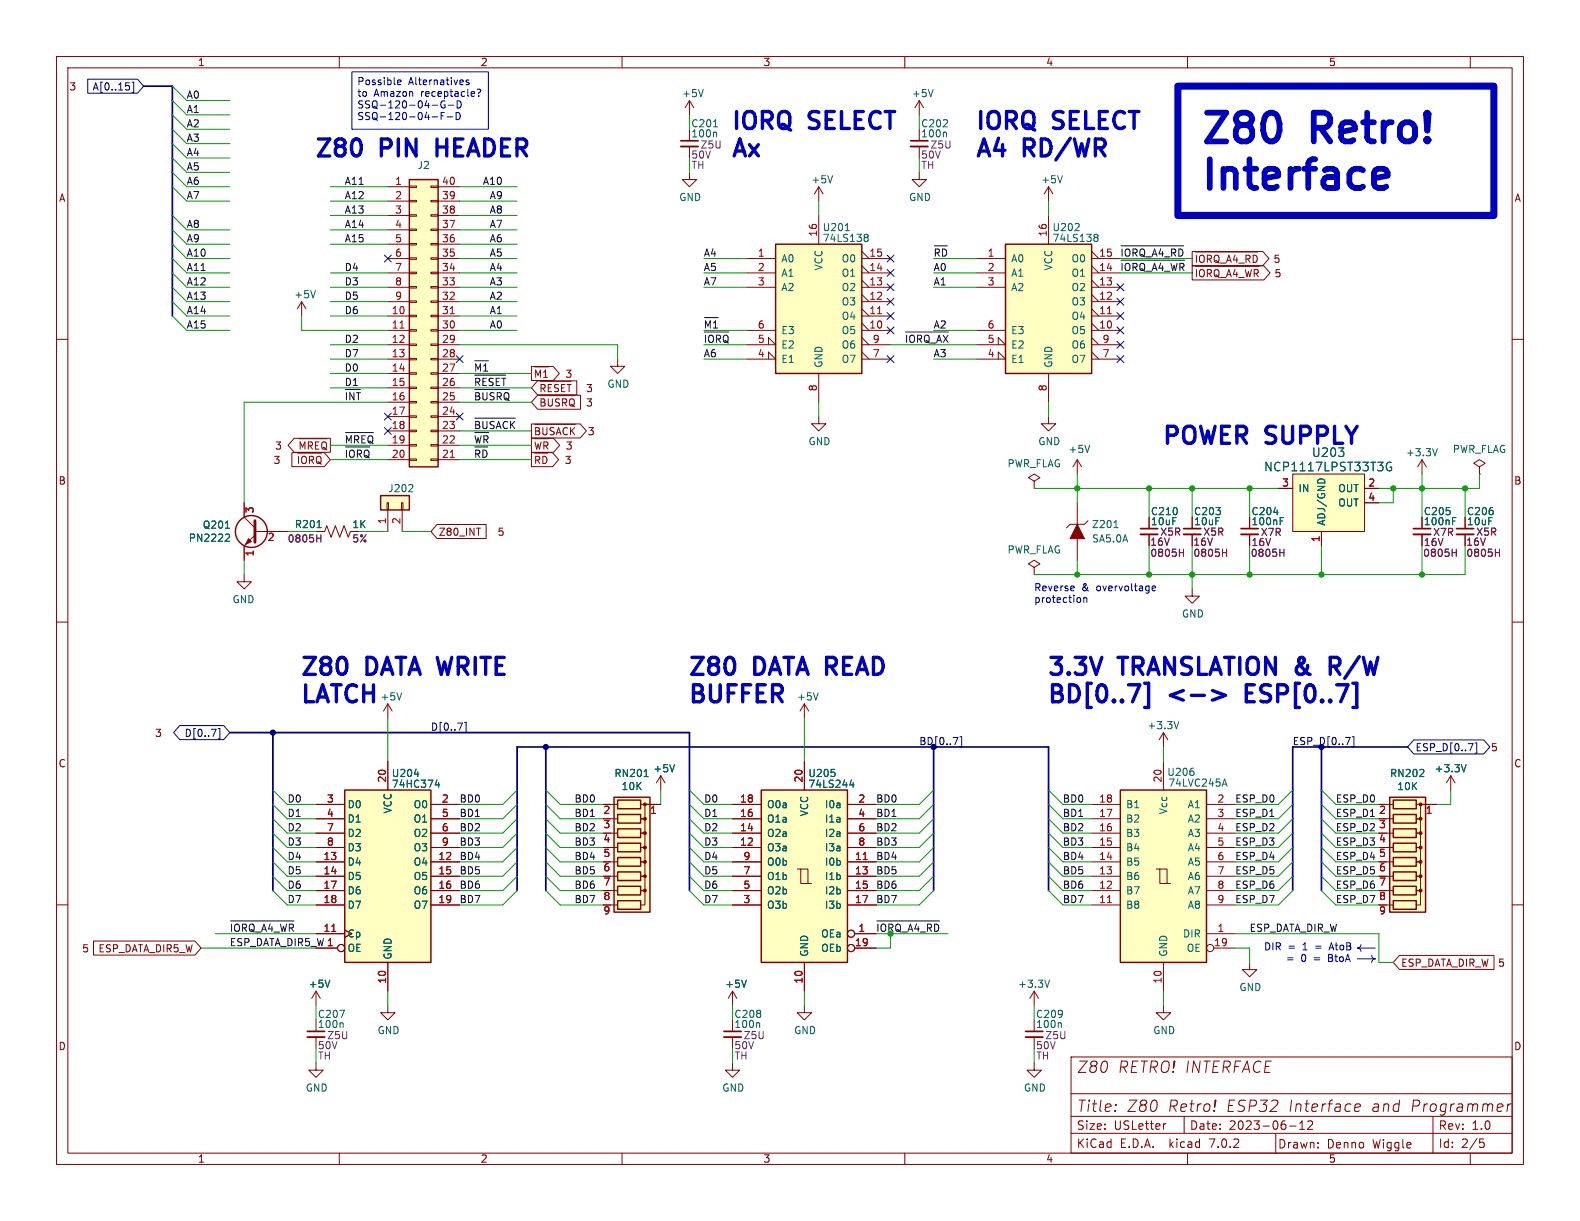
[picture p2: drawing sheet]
<svg xmlns="http://www.w3.org/2000/svg" width="279mm" height="216mm" viewBox="0 0 279 216" stroke-linecap="round" stroke-linejoin="round" font-family="sans-serif">
<g fill="none" stroke="#840000" stroke-width=".18">
<path d="M10 10h259.4v195.9h-259.4zM12 12h255.4v191.9h-255.4zM60 10v2M110 10v2M121.9 17.8l-.7 1.3M121.9 17.8v2.5M121.9 17.8l.8 1.3M160 10v2M162.6 17.8l-.8 1.3M162.6 17.8v2.5M162.6 17.8l.7 1.3M210 10v2"/>
<path d="M260 10v2M68.6 33h3.8M68.6 35.6h3.8M68.6 38.1h3.8M72.4 38h1.3v.2h-1.3zM72.4 35.4h1.3v.3h-1.3zM72.4 32.9h1.3v.2h-1.3zM76.2 38h1.3v.2h-1.3zM76.2 35.4h1.3v.3h-1.3zM76.2 32.9h1.3v.2h-1.3zM77.5 33h3.8M77.5 35.6h3.8"/>
<path d="M77.5 38.1h3.8M121.9 30.5v1.3h1.3l-1.3 1.2-1.3-1.2h1.3M121.9 25.9v2M144.8 33l-.8 1.3M144.8 33v2.6M144.8 38.1v5.1M144.8 33l.7 1.3M162.6 30.5v1.3h1.2l-1.2 1.2-1.3-1.2h1.3M162.6 25.9v2M185.4 33v2.6M185.4 38.1v5.1M185.4 33l-.7 1.3"/>
<path d="M185.4 33l.8 1.3M10 60h2M53.3 53.3l-.7 1.3M53.3 53.3v2.6M53.3 53.3l.8 1.3M68.6 45.7h3.8M68.6 58.4h3.8M68.6 55.9h3.8M68.6 53.3h3.8M68.6 50.8h3.8M68.6 48.3h3.8M68.6 43.2h3.8"/>
<path d="M68.6 40.6h3.8M72.4 58.3h1.3v.2h-1.3zM72.4 55.8h1.3v.2h-1.3zM72.4 53.2h1.3v.3h-1.3zM72.4 50.7h1.3v.2h-1.3zM72.4 48.1h1.3v.3h-1.3zM72.4 45.6h1.3v.2h-1.3zM72.4 43.1h1.3v.2h-1.3zM72.4 40.5h1.3v.3h-1.3zM76.2 58.3h1.3v.2h-1.3zM76.2 55.8h1.3v.2h-1.3zM76.2 53.2h1.3v.3h-1.3z"/>
<path d="M76.2 50.7h1.3v.2h-1.3zM76.2 48.1h1.3v.3h-1.3zM76.2 45.6h1.3v.2h-1.3zM76.2 43.1h1.3v.2h-1.3zM76.2 40.5h1.3v.3h-1.3zM77.5 45.7h3.8M77.5 58.4h3.8M77.5 55.9h3.8M77.5 53.3h3.8M77.5 50.8h3.8M77.5 48.3h3.8M77.5 43.2h3.8"/>
<path d="M77.5 40.6h3.8M132.1 45.7h5.1M132.1 58.4h5.1M132.1 50.8h5.1M132.1 48.3h5.1M152.4 45.7h5.1M152.4 58.4h5.1M152.4 55.9h5.1M152.4 53.3h5.1M152.4 50.8h5.1M152.4 48.3h5.1M152.4 57.2l1.3 1.2"/>
<path d="M152.4 54.6l1.3 1.3M152.4 52.1l1.3 1.2M152.4 49.5l1.3 1.3M152.4 47l1.3 1.3M152.4 44.5l1.3 1.2M152.4 59.7l1.3 1.3M172.7 45.7h5.1M172.7 58.4h5.1M172.7 50.8h5.1M172.7 48.3h5.1M193 45.7h5.1M193 58.4h5.1"/>
<path d="M193 57.2l1.3 1.2M193 55.9h5.1M193 54.6l1.3 1.3M193 53.3h5.1M193 52.1l1.3 1.2M193 50.8h5.1M193 49.5l1.3 1.3M193 48.3h5.1M193 47l1.3 1.3M193 44.5l1.3 1.2M193 59.7l1.3 1.3M210.8 44.5h12.5l1.1 1.2-1.1 1.3h-12.5z"/>
<path d="M210.8 47h12.7l1.1 1.3-1.1 1.2h-12.7zM211.4 44.6h11M211.4 47.1h11.2M212.1 45.6a.42 .42 0 0 1 .4-.5 .42 .42 0 0 1 .5 .5M213.5 47.7v1.2M214.2 45.4l-.2-.3h-.5v1.3M214.7 45.6a.42 .42 0 0 1 .4-.5 .42 .42 0 0 1 .5 .5M216.9 46.4l.4-1.3 .4 1.3M216.9 48.9l.4-1.2 .4 1.2M218.4 45.1l-.3 .9M218.4 47.6l-.3 .9M220.2 47.7l.3 1.2"/>
<path d="M221.1 45.4l-.3-.3h-.5v1.3M221.3 47.7l-.3 1.2M221.8 47.7v1.2M222.3 45.4l-.2-.2-.5-.1v1.3M267.4 60h2M52 77.5h6.4v2.5h-6.4l-1.1-1.3zM52.9 77.6h4.9M53.1 79.4v-1.3l.4 1 .4-1v1.3M55.3 78.4l-.3-.3h-.5v1.3M56.4 78.1h-.6v1.3M56.9 78.6a.42 .42 0 0 1 .4-.5 .42 .42 0 0 1 .4 .5M68.6 63.5h3.8"/>
<path d="M68.6 61h3.8M68.6 66h3.8M68.6 68.6h3.8M68.6 71.1h3.8M68.6 73.7h3.8M68.6 76.2h3.8M68.6 78.7h3.8M72.4 78.6h1.3v.3h-1.3zM72.4 76.1h1.3v.2h-1.3zM72.4 73.5h1.3v.3h-1.3zM72.4 71h1.3v.2h-1.3zM72.4 68.5h1.3v.2h-1.3z"/>
<path d="M72.4 65.9h1.3v.3h-1.3zM72.4 63.4h1.3v.2h-1.3zM72.4 60.8h1.3v.3h-1.3zM76.2 78.6h1.3v.3h-1.3zM76.2 76.1h1.3v.2h-1.3zM76.2 73.5h1.3v.3h-1.3zM76.2 71h1.3v.2h-1.3zM76.2 68.5h1.3v.2h-1.3zM76.2 65.9h1.3v.3h-1.3zM76.2 63.4h1.3v.2h-1.3zM76.2 60.8h1.3v.3h-1.3zM77.5 63.5h3.8"/>
<path d="M77.5 61h3.8M77.5 66h3.8M77.5 68.6h3.8M77.5 71.1h3.8M77.5 73.7h3.8M77.5 76.2h3.8M77.5 78.7h3.8M94 75h8.6l1.1 1.2-1.1 1.2h-8.6zM94 64.8h3.8l1.1 1.2-1.1 1.3h-3.8zM94 77.5h3.9l1.1 1.2-1.1 1.3h-3.9zM94.6 75h7.1M94.6 64.9h2.4"/>
<path d="M94.6 78.1l.3 1.3M94.7 66.7v-1.3l.5 1 .4-1v1.3M95.1 67.3h6.9v2.5h-6.9l-1.1-1.2zM95.1 69.9h7.6v2.5h-7.6l-1.1-1.3zM95.4 75.9l-.2-.3h-.5v1.3M95.5 67.4h5.5M95.5 70h6.2M95.7 68v1.3M95.7 70.5v1.3M95.7 78.1l-.3 1.3M96 75.6v1M96.2 78.1v1.3"/>
<path d="M96.2 65.8l.3-.4v1.3M96.7 75.6v1M96.9 68v1.3M96.9 70.5v1.1M97.7 70.5v1.1M98 75.7l-.5-.1-.2 .3M98.4 76.9l.4-1.3 .4 1.3M99.5 70.5v1.3M99.9 68h-.6v1.3M100.3 68h.7M100.4 75.7l-.4-.1-.4 .3M100.6 68v1.3"/>
<path d="M100.9 75.6v1.3M101.6 75.6l-.7 .7M109.2 63.5v1.3h1.3l-1.3 1.2-1.3-1.2h1.3M132.1 63.5h5.1l-1.3-1.3v1.3M132.1 61h5.1l-1.3-1.3v1.3M144.8 73.7v1.2h1.2l-1.2 1.3-1.3-1.3h1.3M144.8 66v5.1M152.4 63.5h5.1M152.4 61h5.1M152.4 62.2l1.3 1.3M172.7 63.5h5.1l-1.3-1.3v1.3M172.7 61h5.1l-1.3-1.3v1.3"/>
<path d="M185.4 73.7v1.2h1.3l-1.3 1.3-1.3-1.3h1.3M185.4 66v5.1M193 63.5h5.1M193 61h5.1M193 62.2l1.3 1.3M43.2 88.9v2.5l1.9 1.9M45.1 94.6l-1.9 1.9v2.6M45.1 94h5.7M51.6 80h5.7l1.1 1.3-1.1 1.2h-5.7zM52.6 80.1h4.3M52.8 80.7v1.3M54.7 80.7v1.3"/>
<path d="M55.9 94h1.5l.4-1 .7 2 .8-2 .8 2 .7-2 .8 2 .4-1M68.5 88.9h.2v1.3h-.2zM68.6 81.3h3.8M68.6 90.2v3.8M71 88.9h.2v1.3h-.2zM71.1 90.2v3.8M72.4 81.2h1.3v.2h-1.3zM76.2 81.2h1.3v.2h-1.3zM77.3 92.7h8.7v2.5h-8.7l-1.1-1.2zM77.5 81.3h3.8M94 80h3.7l1.1 1.3-1.1 1.2h-3.7zM94.7 80.7v1.3"/>
<path d="M96 80.7v1.3M182.9 85.1l1-.6-1-.7-1 .7 1 .6v1.3M182.9 86.4h.1M190.5 81.3l-.8 1.3M190.5 81.3v2.5M190.5 88.9v3.8M190.5 95.3v3.8M190.5 81.3l.8 1.3M192.4 92.1l-.6 .6h-2.6l-.6 .6M203.2 94.5v2M210.8 94.5v2M221 94.5v2"/>
<path d="M226.1 86.4h2.5M228.6 83.8h12.7v10.2h-12.7zM233.7 94v2.5M241.3 86.4h2.5M241.3 88.9h2.5M251.5 81.3v2.5M251.5 94.5v2M251.5 81.3l-.8 1.3M251.5 81.3l.7 1.3M259.1 94.5v2M261.6 82.6l1-.7-1-.6-1 .6 1 .7v1.2M261.6 83.8h.1"/>
<path d="M10 110h2M43.2 101.6v1.3h-1.3l1.3 1.2 1.2-1.2h-1.2M182.9 100.3l1-.6-1-.6-1 .6 1 .6v1.3M182.9 101.6h.1M210.8 104.1v1.3h1.3l-1.3 1.3-1.3-1.3h1.3M267.4 110h2M68.6 134.6v5.1M69.3 125.7l-.7-1.2v2.5M116.8 137.2l-.7 1.2M116.8 137.2v2.5M116.8 137.2l.8 1.2M142.2 124.5l-.7 1.2"/>
<path d="M142.2 124.5v2.5M142.2 134.6v5.1M142.2 124.5l.8 1.2M205.7 129.5v2.6M205.7 134.6v5.1M205.7 129.5l-.7 1.3M205.7 129.5l.8 1.3M256.5 137.2l-.7 1.2M256.5 137.2v2.5M256.5 137.2l.8 1.2M10 160h2M55.9 157.5h5.1"/>
<path d="M55.9 154.9h5.1M55.9 152.4h5.1M55.9 149.9h5.1M55.9 147.3h5.1M55.9 144.8h5.1M55.9 142.2h5.1M76.2 157.5h5.1M76.2 154.9h5.1M76.2 152.4h5.1M76.2 149.9h5.1M76.2 147.3h5.1M76.2 144.8h5.1"/>
<path d="M76.2 142.2h5.1M106.7 157.5h2.5M106.7 149.9h2.5M106.7 144.8h2.5M106.7 142.2h2.5M107.9 154.9h1.3M107.9 152.4h1.3M107.9 147.3h1.3M113.3 142.2h.7v2.6h-.7h.7v2.5h-.7h.7v2.6h-.7h.7v2.5h-.7h.7v2.5h-.7h.7v2.6h-.7h.7v2.5h-.7M114.3 142.2h2.5M129.5 157.5h5.1M129.5 154.9h5.1"/>
<path d="M129.5 152.4h5.1M129.5 149.9h5.1M129.5 147.3h5.1M129.5 144.8h5.1M129.5 142.2h5.1M141 153.7h.6v2.5h1.9M141.6 153.7h1.3v2.5M149.9 157.5h5M149.9 154.9h5M149.9 152.4h5M149.9 149.9h5M149.9 147.3h5"/>
<path d="M149.9 144.8h5M149.9 142.2h5M193 157.5h5.1M193 154.9h5.1M193 152.4h5.1M193 149.9h5.1M193 147.3h5.1M193 144.8h5.1M193 142.2h5.1M204.5 153.7h.6v2.5h1.9M205.1 153.7h1.3v2.5M213.4 157.5h5"/>
<path d="M213.4 154.9h5M213.4 152.4h5M213.4 149.9h5M213.4 147.3h5M213.4 144.8h5M213.4 142.2h5M243.8 157.5h2.6M243.8 149.9h2.6M243.8 144.8h2.6M243.8 142.2h2.6M245.1 154.9h1.3M245.1 152.4h1.3"/>
<path d="M245.1 147.3h1.3M250.4 142.2h.8v2.6h-.8h.8v2.5h-.8h.8v2.6h-.8h.8v2.5h-.8h.8v2.5h-.8h.8v2.6h-.8h.8v2.5h-.8M251.5 142.2h2.5M267.4 160h2M16.5 166.4h18l1.1 1.2-1.1 1.3h-18zM55.9 175.3v2.5M55.9 165.1h5.1M55.9 160h5.1M55.9 167.6h3.8M55.9 175.3l-.8 1.2M55.9 175.3l.7 1.2M68.6 177.8v1.3h1.2l-1.2 1.2-1.3-1.2h1.3"/>
<path d="M68.6 170.2v5.1M76.2 160h5.1M107.9 160h1.3M129.5 160h5.1M129.5 175.3l-.7 1.2M129.5 175.3v2.5M129.5 175.3l.8 1.2M142.2 177.8v1.3h1.3l-1.3 1.2-1.2-1.2h1.2M142.2 170.2v5.1M149.9 160h5M151.1 165.1h3.8M151.1 167.6h3.8"/>
<path d="M182.9 175.3v2.5M182.9 175.3l-.8 1.2M182.9 175.3l.7 1.2M193 160h5.1M205.7 177.8v1.3h1.3l-1.3 1.2-1.2-1.2h1.2M205.7 170.2v5.1M213.4 165.1h5M213.4 160h5M214.6 167.6h3.8M221 170.2v1.3h1.2l-1.2 1.2-1.3-1.2h1.3M245.1 160h1.3M247.5 168.9h16.7v2.5h-16.7l-1.1-1.2z"/>
<path d="M55.9 188v1.2h1.2l-1.2 1.3-1.3-1.3h1.3M55.9 183.4v2M129.5 188v1.2h1.3l-1.3 1.3-1.2-1.3h1.2M129.5 183.4v2M182.9 188v1.2h1.2l-1.2 1.3-1.3-1.3h1.3M182.9 183.4v2M189.4 186.9h78v17h-78zM189.4 197.4h78M189.4 193.4h78M206.2 198.7l-.3 .1M209.4 197.4v3M228 199.1h1.2"/>
<path d="M229.8 199.7h.9M229.8 198.6l.5-.4v1.5M231.3 198.3l.5-.1 .2 .1 .1 .3-.9 1.1h.9M239.6 195.9l.9-.2v-.4l-.2-.1-.6 .1-.2 .9 .3 .3 .6-.1M253.4 197.4v6.5M266.7 195.2l-.2 1.3M267.2 195.2l-.4 .1-.2 .3M60 203.9v2M110 203.9v2M160 203.9v2M189.4 200.4h78M210 203.9v2"/>
<path d="M225.6 200.4v3.5M260 203.9v2M261.7 201.4h.7M261.8 202h.4l.3 .3-.2 .5-.5 .1"/>
<circle cx="60.3" cy="167.6" r=".63"/>
<circle cx="150.5" cy="165.1" r=".63"/>
<circle cx="150.5" cy="167.6" r=".63"/>
<circle cx="214" cy="167.6" r=".63"/>
</g>
<g fill="none" stroke="#006464" stroke-width=".18">
<path d="M124.4 15.8l-.5 1.3M165 15.8l-.4 1.3M126.2 22.4h.7M126.5 23.4l.2 .1v.7M147.2 31.1l-.4 1.2M167.2 23.4l.2 .1v.7M187.9 31.1l-.5 1.2M190.8 39.6v.5M55.8 51.4l-.4 1.3M149.5 40.8h.7M153 41.4h.3l.2 .3-.2 .3M153 42h.3"/>
<path d="M153.3 42l.2 .2v.3l-.1 .1-.4 .1M190.1 40.8h.7M193.7 41.4h.2l.3 .3-.3 .3M193.7 42h.2M193.9 42l.3 .2v.3l-.2 .1-.3 .1M192.7 78.7l-.4 1.3M254.2 79.3l-.4 1.3M39.9 93.4h.7M40 94.4l.5 .1 .1 .3-.8 .9h.8M56.1 93.3h.7M72.2 86.9h.8M72.9 85.8v.4"/>
<path d="M197 93.3h.7M226.4 91.5h.6M246 81.8a.75 .75 0 0 0-.9 .5 .75 .75 0 0 0 .6 1l.4-.2v-.5h-.3M256.9 91.5h.6M71 122.5l-.4 1.3M73.3 136.9h.8M77.3 137.9l-.3 .9h.8M77.6 138.4v.8M113.9 137.3h.7M119.3 135.2l-.4 1.3M144.7 122.5l-.4 1.3M147.6 136.6v.6"/>
<path d="M150.6 137.9l-.3 .9h.7M150.9 138.4v.8M208.5 127.6l-.5 1.3M211.1 136.4v.6M216.3 138.7h.6M216.6 137.7l.4 1.3M251 137.3h.8M251.7 136.2v.4M259.3 135.2l-.5 1.3M58.3 173.3l-.4 1.3M132 173.3l-.4 1.3M185.6 173.3l-.4 1.3"/>
<path d="M60.5 180.8l.2 .2v.7M134.2 180.8l.1 .2v.7M187.5 180.8l.2 .2v.7"/>
</g>
<path d="M120.4 25.9h3M161 25.9h3.1M201.7 94.5h3M209.3 94.5h3M219.5 94.5h3M249.9 94.5h3.1M257.6 94.5h3M54.4 183.4h3M128 183.4h3.1M181.4 183.4h3" fill="none" stroke="#840000" stroke-width=".33"/>
<path d="M120.4 24.9h3M161 24.9h3.1M201.7 93.5h3M209.3 93.5h3M219.5 93.5h3M249.9 93.5h3.1M257.6 93.5h3M54.4 182.4h3M128 182.4h3.1M181.4 182.4h3" fill="none" stroke="#840000" stroke-width=".3"/>
<path d="M56 95.2h.7M56.7 94.6v1.2M208.6 97.7h.7M209.3 97.1v1.3M216.2 97.7h.7M216.9 97.1v1.3M226.3 97.7h.7M227 97.1v1.3M256.8 97.7h.7M257.5 97.1v1.3M264.4 97.7h.8M265.2 97.1v1.3" fill="none" stroke="#840084" stroke-width=".18"/>
<g fill="#ffffc2" stroke="#ffffc2" stroke-width=".18">
<path d="M198.1 139.7h15.3v30.5h-15.3z"/>
<path d="M177.8 43.2h15.2v22.8h-15.2z"/>
<path d="M72.4 31.8h5.1v50.8h-5.1z"/>
<path d="M134.6 139.7h15.3v30.5h-15.3z"/>
<path d="M108.6 141h6.3v20.3h-6.3z"/>
<path d="M61 139.7h15.2v30.5h-15.2z"/>
<path d="M245.7 141h6.4v20.3h-6.4z"/>
<path d="M67.3 87.6h5.1v2.6h-5.1z"/>
<path d="M228.6 83.8h12.7v10.2h-12.7z"/>
<path d="M137.2 43.2h15.2v22.8h-15.2z"/>
</g>
<g fill="none" stroke="#840000" stroke-width=".25">
<path d="M72.4 31.8h5.1v50.8h-5.1zM137.2 43.2h15.2v22.8h-15.2zM177.8 43.2h15.2v22.8h-15.2zM67.3 87.6h5.1v2.6h-5.1zM61 139.7h15.2v30.5h-15.2zM134.6 139.7h15.3v30.5h-15.3zM198.1 139.7h15.3v30.5h-15.3zM108.6 141h6.3v20.3h-6.3zM109.2 141.5h4.1v1.5h-4.1zM109.2 144h4.1v1.5h-4.1zM109.2 146.6h4.1v1.5h-4.1zM109.2 149.1h4.1v1.5h-4.1z"/>
<path d="M109.2 151.6h4.1v1.6h-4.1zM109.2 154.2h4.1v1.5h-4.1zM109.2 156.7h4.1v1.5h-4.1zM109.2 159.3h4.1v1.5h-4.1zM245.7 141h6.4v20.3h-6.4zM246.4 141.5h4v1.5h-4zM246.4 144h4v1.5h-4zM246.4 146.6h4v1.5h-4zM246.4 149.1h4v1.5h-4zM246.4 151.6h4v1.6h-4zM246.4 154.2h4v1.5h-4zM246.4 156.7h4v1.5h-4z"/>
<path d="M246.4 159.3h4v1.5h-4z"/>
<circle cx="44.4" cy="94" r="2.82"/>
</g>
<path d="M70.7 58h.8M79.6 55.5h.7M155.2 55.5h.7M195.8 55.5h.7M79.6 80.9h.7M152.6 152h.8M195.8 159.6h.7M58.7 164.7h.7" fill="none" stroke="#a90000" stroke-width=".18"/>
<g fill="#840000" stroke="#840000" stroke-width=".18">
<path d="M190.5 92.7l1.3 2.6h-2.6z"/>
<path d="M43.9 95.3l.5 .5-1 .5z"/>
<circle cx="114" cy="142.2" r=".25"/>
<circle cx="114" cy="144.8" r=".25"/>
<circle cx="114" cy="147.3" r=".25"/>
<circle cx="114" cy="149.9" r=".25"/>
<circle cx="114" cy="152.4" r=".25"/>
<circle cx="114" cy="154.9" r=".25"/>
<circle cx="114" cy="157.5" r=".25"/>
<circle cx="251.2" cy="142.2" r=".25"/>
<circle cx="251.2" cy="144.8" r=".25"/>
<circle cx="251.2" cy="147.3" r=".25"/>
<circle cx="251.2" cy="149.9" r=".25"/>
<circle cx="251.2" cy="152.4" r=".25"/>
<circle cx="251.2" cy="154.9" r=".25"/>
<circle cx="251.2" cy="157.5" r=".25"/>
</g>
<path d="M45.1 92.1v3.8" fill="none" stroke="#840000" stroke-width=".51"/>
<g fill="none" stroke="#000084" stroke-width=".18">
<path d="M15.5 14h8.8l1.1 1.2-1.1 1.3h-8.8zM22.9 15.3v.5M23.3 14.5h.3v1.8h-.3M68 45.1l1.2 1.2M69.2 45.1l-1.2 1.2M156.9 47.7l1.2 1.2M156.9 52.7l1.2 1.2M156.9 57.8l1.2 1.2M156.9 55.3l1.2 1.2M156.9 50.2l1.2 1.2M156.9 45.1l1.2 1.2M158.1 47.7l-1.2 1.2"/>
<path d="M158.1 52.7l-1.2 1.2M158.1 57.8l-1.2 1.2M158.1 55.3l-1.2 1.2M158.1 50.2l-1.2 1.2M158.1 45.1l-1.2 1.2M197.5 50.2l1.2 1.2M197.5 55.3l1.2 1.2M197.5 52.7l1.2 1.2M197.5 57.8l1.2 1.2M198.7 50.2l-1.2 1.2M198.7 55.3l-1.2 1.2M198.7 52.7l-1.2 1.2"/>
<path d="M198.7 57.8l-1.2 1.2M68 73.1l1.2 1.2M68 75.6l1.2 1.2M69.2 75.6l-1.2 1.2M69.2 73.1l-1.2 1.2M80.7 73.1l1.2 1.2M80.7 62.9l1.2 1.2M81.9 73.1l-1.2 1.2M81.9 62.9l-1.2 1.2M156.9 62.9l1.2 1.2M158.1 62.9l-1.2 1.2M197.5 62.9l1.2 1.2"/>
<path d="M197.5 60.4l1.2 1.2M198.7 62.9l-1.2 1.2M198.7 60.4l-1.2 1.2M31.8 128.3h7.8l1 1.2-1 1.3h-7.8l-1.1-1.3zM38.6 128.8h.3v1.8h-.3M82.1 127.7h.3v1.8h-.3M169.8 130.3h.3v1.8h-.3M239.1 130.3h.3v1.8h-.3M250 130.8h12.4l1.1 1.3-1.1 1.2h-12.4l-1.1-1.2zM260.8 131.4h.3v1.8h-.3"/>
</g>
<g fill="none" stroke="#0f0f0f" stroke-width=".18">
<path d="M124.6 58.7h4.3M124.6 56.2h2.4M160.1 58.7h7.6M165.2 43.5h2.3M198.2 46h11.3M198.2 43.5h11.1M61.1 68.9h2.6M61.1 79h4.3M61.1 76.5h4.9M83.9 63.8h2.5M83.9 73.9h7.2M83.9 66.3h5.5"/>
<path d="M83.9 68.9h6.2M40.8 162.8h11.2M155.1 162.8h11"/>
</g>
<path d="M235.2 117.8h1.2M235.9 117.8l1 1.4M236.4 116.2h-1.2v3M203.1 120.8v4.3h-.7M214.4 122.1l2.3 .9-2.3 .8" fill="none" stroke="#0000c2" stroke-width=".6"/>
<g fill="none" stroke="#0000c2" stroke-width=".18">
<path d="M62.2 12.7h24.2v10.2h-24.2zM70.4 14.9h.5M70.4 14.2l.3-.1 .2 .3-.6 .2M76.4 18.6h1M78 18.1a.57 .57 0 0 0 0 .8 .57 .57 0 0 0 .7 .1v-.4h-.2M78.6 19.9h-.6v1.3M79.3 18.6h.9M80.7 19.9a.64 .64 0 0 1 .7 .6 .64 .64 0 0 1-.7 .7zM80.8 17.8v1.3l.6-.2 .2-.3-.1-.5M82.9 14.2l-.3-.1-.2 .2 .1 .2 .4 .1v.3h-.5M84.4 15.8h.4l.2 .2-.3 .6M84.7 16.9v.1"/>
<path d="M76.4 20.7h1M78 20.5h.4M79.1 20.7h1M191.6 105.7v.8M191.6 105.8l.2-.1h.3l.1 .8M203.7 104l.6-.1v-.2l-.4-.1-.2 .2 .1 .6h.5M234.9 168.8v1.2h.5M234.9 169.4h.5M240 169.5h3.2M240 167.6a.64 .64 0 0 1 .7 .7M240.7 167a.64 .64 0 0 1-.7 .6h3.2M242.6 168.9a.65 .65 0 0 0 .6 .6"/>
<path d="M243.2 169.5a.63 .63 0 0 0-.6 .7"/>
</g>
<path d="M208.3 15.2h55.9v22.9h-55.9z" fill="none" stroke="#0000c2" stroke-width="1.3"/>
<path d="M244.7 29.8l.4 .3 .3 .5v.5l-2.4 .4M245.1 33l-.4 .2h-1" fill="none" stroke="#0000c2" stroke-width="1"/>
<path d="M25.4 15.2h5.1v40.7M40.6 129.5h81.3v28M48.3 129.5v28M96.5 132.1v25.4M165.1 132.1v25.4M233.7 132.1v25.4M248.9 132.1h-20.3v25.4M91.4 157.5v-25.4h94v25.4" fill="none" stroke="#000084" stroke-width=".3"/>
<g fill="none" stroke="#009600" stroke-width=".18">
<path d="M30.5 15.2l2.5 2.6h7.6M30.5 17.8l2.5 2.5h7.6M30.5 30.5l2.5 2.5h7.6M30.5 33l2.5 2.6h7.6M30.5 38.1l2.5 2.5h7.6M30.5 20.3l2.5 2.6h7.6M30.5 22.9l2.5 2.5h7.6M30.5 25.4l2.5 2.5h7.6M30.5 27.9l2.5 2.6h7.6M58.4 33h10.2M58.4 35.6h10.2M58.4 38.1h10.2"/>
<path d="M81.3 33h10.1M81.3 35.6h10.1M81.3 38.1h10.1M121.9 20.3v2.6M121.9 27.9v2.6M144.8 35.6v2.5M162.6 20.3v2.6M162.6 27.9v2.6M185.4 35.6v2.5M30.5 55.9l2.5 2.5h7.6M30.5 43.2l2.5 2.5h7.6M30.5 48.3l2.5 2.5h7.6"/>
<path d="M30.5 45.7l2.5 2.6h7.6M30.5 40.6l2.5 2.6h7.6M30.5 53.3l2.5 2.6h7.6M30.5 50.8l2.5 2.5h7.6M53.3 55.9v2.5h15.3M58.4 50.8h10.2M58.4 48.3h10.2M58.4 40.6h10.2M58.4 43.2h10.2M58.4 55.9h10.2M58.4 53.3h10.2M81.3 58.4h10.1"/>
<path d="M81.3 45.7h10.1M81.3 50.8h10.1M81.3 48.3h10.1M81.3 40.6h10.1M81.3 43.2h10.1M81.3 55.9h10.1M81.3 53.3h10.1M124.5 58.4h7.6M124.5 45.7h7.6M124.5 50.8h7.6M124.5 48.3h7.6M165.1 58.4h7.6"/>
<path d="M165.1 45.7h7.6M165.1 50.8h7.6M165.1 48.3h7.6M198.1 45.7h12.7M198.1 48.3h12.7M58.4 66h10.2M58.4 78.7h10.2M58.4 63.5h10.2M58.4 61h10.2M58.4 68.6h10.2M68.6 71.1h-25.4v17.8M81.3 66h12.7"/>
<path d="M81.3 78.7h12.7M81.3 61h27.9v2.5M81.3 71.1h12.7M81.3 68.6h12.7M81.3 76.2h12.7M124.5 63.5h7.6M124.5 61h7.6M144.8 71.1v2.6M157.5 61h15.2M165.1 63.5h7.6M185.4 71.1v2.6M43.2 99.1v2.5"/>
<path d="M50.8 94h5.1M58.4 81.3h10.2M63.5 94h5.1M71.1 94h5.1M81.3 81.3h12.7M182.9 86.4h43.2M190.5 83.8v5.1M190.5 99.1v2.5M203.2 86.4v5M203.2 96.5v5.1M210.8 86.4v5M210.8 96.5v7.6"/>
<path d="M221 86.4v5M221 96.5v5.1M233.7 96.5v5.1M246.4 86.4v2.5h-2.6M251.5 83.8v7.6M251.5 96.5v5.1M259.1 96.5v5.1h-76.2M259.1 86.4v5M261.6 83.8v2.6h-17.8M48.3 139.7l2.5 2.5h5.1M68.6 127v7.6M91.4 139.7l-2.5 2.5h-7.6"/>
<path d="M96.5 139.7l2.6 2.5h7.6M116.8 139.7v2.5M121.9 139.7l2.6 2.5h5M142.2 127v7.6M165.1 139.7l-2.5 2.5h-7.7M185.4 139.7l2.6 2.5h5M205.7 132.1v2.5M228.6 139.7l-2.5 2.5h-7.7M233.7 139.7l2.5 2.5h7.6M256.5 139.7v2.5h-2.5M48.3 149.9l2.5 2.5h5.1M48.3 147.3l2.5 2.6h5.1"/>
<path d="M48.3 157.5l2.5 2.5h5.1M48.3 154.9l2.5 2.6h5.1M48.3 152.4l2.5 2.5h5.1M48.3 144.8l2.5 2.5h5.1M48.3 142.2l2.5 2.6h5.1M91.4 149.9l-2.5 2.5h-7.6M91.4 147.3l-2.5 2.6h-7.6M91.4 157.5l-2.5 2.5h-7.6M91.4 154.9l-2.5 2.6h-7.6M91.4 152.4l-2.5 2.5h-7.6M91.4 144.8l-2.5 2.5h-7.6M91.4 142.2l-2.5 2.6h-7.6"/>
<path d="M96.5 149.9l2.6 2.5h7.6M96.5 147.3l2.6 2.6h7.6M96.5 157.5l2.6 2.5h7.6M96.5 154.9l2.6 2.6h7.6M96.5 152.4l2.6 2.5h7.6M96.5 144.8l2.6 2.5h7.6M96.5 142.2l2.6 2.6h7.6M121.9 149.9l2.6 2.5h5M121.9 147.3l2.6 2.6h5M121.9 157.5l2.6 2.5h5M121.9 154.9l2.6 2.6h5M121.9 152.4l2.6 2.5h5"/>
<path d="M121.9 144.8l2.6 2.5h5M121.9 142.2l2.6 2.6h5M165.1 149.9l-2.5 2.5h-7.7M165.1 147.3l-2.5 2.6h-7.7M165.1 157.5l-2.5 2.5h-7.7M165.1 154.9l-2.5 2.6h-7.7M165.1 152.4l-2.5 2.5h-7.7M165.1 144.8l-2.5 2.5h-7.7M165.1 142.2l-2.5 2.6h-7.7M185.4 149.9l2.6 2.5h5M185.4 147.3l2.6 2.6h5M185.4 157.5l2.6 2.5h5"/>
<path d="M185.4 154.9l2.6 2.6h5M185.4 152.4l2.6 2.5h5M185.4 144.8l2.6 2.5h5M185.4 142.2l2.6 2.6h5M228.6 149.9l-2.5 2.5h-7.7M228.6 147.3l-2.5 2.6h-7.7M228.6 157.5l-2.5 2.5h-7.7M228.6 154.9l-2.5 2.6h-7.7M228.6 152.4l-2.5 2.5h-7.7M228.6 144.8l-2.5 2.5h-7.7M228.6 142.2l-2.5 2.6h-7.7M233.7 149.9l2.5 2.5h7.6"/>
<path d="M233.7 147.3l2.5 2.6h7.6M233.7 157.5l2.5 2.5h7.6M233.7 154.9l2.5 2.6h7.6M233.7 152.4l2.5 2.5h7.6M233.7 144.8l2.5 2.5h7.6M233.7 142.2l2.5 2.6h7.6M35.6 167.6h20.3M38.1 165.1h17.8M55.9 177.8v2.5M68.6 175.3v2.5M129.5 177.8v2.5M142.2 175.3v2.5"/>
<path d="M167.6 165.1h-10.1v2.5h-2.6M182.9 177.8v2.5M205.7 175.3v2.5M218.4 167.6h2.6v2.6M218.4 165.1h25.4v5.1h2.6M55.9 185.4v2.6M129.5 185.4v2.6M182.9 185.4v2.6"/>
</g>
<g fill="#009600" stroke="#009600" stroke-width=".18">
<circle cx="190.5" cy="86.4" r=".46"/>
<circle cx="203.2" cy="86.4" r=".46"/>
<circle cx="251.5" cy="101.6" r=".46"/>
<circle cx="233.7" cy="101.6" r=".46"/>
<circle cx="251.5" cy="86.4" r=".46"/>
<circle cx="246.4" cy="86.4" r=".46"/>
<circle cx="259.1" cy="86.4" r=".46"/>
<circle cx="221" cy="101.6" r=".46"/>
<circle cx="210.8" cy="101.6" r=".46"/>
<circle cx="210.8" cy="86.4" r=".46"/>
<circle cx="221" cy="86.4" r=".46"/>
<circle cx="203.2" cy="101.6" r=".46"/>
<circle cx="190.5" cy="101.6" r=".46"/>
</g>
<g fill="#000084" stroke="#000084" stroke-width=".18">
<circle cx="48.3" cy="129.5" r=".46"/>
<circle cx="96.5" cy="132.1" r=".46"/>
</g>
<g font-size="7.1" fill="#0000c2">
<text x="212.7" y="27.3">Z80</text>
<text x="232.6" y="27.3">Retro!</text>
<text x="212.7" y="35.5">Interface</text>
</g>
<g font-size="4.2" fill="#0000c2">
<text x="129.5" y="23.1">IORQ</text>
<text x="143.4" y="23.1">SELECT</text>
<text x="172.7" y="23.1">IORQ</text>
<text x="186.6" y="23.1">SELECT</text>
<text x="55.9" y="27.9">Z80</text>
<text x="67.6" y="27.9">PIN</text>
<text x="78.4" y="27.9">HEADER</text>
<text x="129.5" y="27.9">Ax</text>
<text x="172.7" y="27.9">A4</text>
<text x="181.3" y="27.9">RD/WR</text>
<text x="205.7" y="78.7">POWER SUPPLY</text>
<text x="53.3" y="119.6">Z80</text>
<text x="65.1" y="119.6">DATA WRITE</text>
<text x="121.9" y="119.6">Z80</text>
<text x="133.7" y="119.6">DATA READ</text>
<text x="185.4" y="119.6">3.3V</text>
<text x="198.3" y="119.6">TRANSLATION &amp;</text>
<text x="237.2" y="119.6">R/W</text>
<text x="53.3" y="124.5">LATCH</text>
<text x="121.9" y="124.5">BUFFER</text>
<text x="185.4" y="124.5">BD[0..7]</text>
<text x="207.2" y="124.5">&lt;-&gt;</text>
<text x="221.5" y="124.5">ESP[0..7]</text>
</g>
<g font-size="2.8" fill="#840000">
<text x="190.4" y="189.9">Z80</text>
<text x="197.6" y="189.9">RETRO! INTERFACE</text>
<text x="190.4" y="196.8">Title:</text>
<text x="199.2" y="196.8">Z80</text>
<text x="206.4" y="196.8">Retro!</text>
<text x="216.6" y="196.8">ESP32</text>
<text x="227.6" y="196.8">Interface</text>
<text x="242.2" y="196.8">and</text>
<text x="249.1" y="196.8">Programmer</text>
</g>
<g font-size="2.1" fill="#006464">
<text x="223.5" y="83.5">NCP1117LPST33T3G</text>
<text x="231.9" y="81">U203</text>
</g>
<g font-size="2.1" fill="#840000">
<text x="190.4" y="203.1">KiCad</text>
<text x="190.4" y="199.9">Size:</text>
<text x="197" y="199.9">USLetter</text>
<text x="198.1" y="203.1">E.D.A.</text>
<text x="206.8" y="203.1">kicad</text>
<text x="210.4" y="199.9">Date:</text>
<text x="213.9" y="203.1">7.0.2</text>
<text x="217.3" y="199.9">2023-06-12</text>
<text x="226" y="203.2">Drawn:</text>
<text x="234.7" y="203.2">Denno</text>
<text x="242.7" y="203.2">Wiggle</text>
<text x="254.4" y="199.9">Rev:</text>
<text x="254.4" y="203.1">Id:</text>
<text x="258.4" y="203.1">2/5</text>
<text x="260.3" y="199.9">1.0</text>
</g>
<g font-size="1.8" fill="#840000">
<text x="35" y="11.8">1</text>
<text x="85" y="11.8">2</text>
<text x="135" y="11.8">3</text>
<text x="185" y="11.8">4</text>
<text x="235" y="11.8">5</text>
<text x="12.1" y="16.2">3</text>
<text x="10.4" y="35.8">A</text>
<text x="267.8" y="35.8">A</text>
<text x="211.3" y="47.2">~{IORQ_A4_RD}</text>
<text x="225.2" y="46.6">5</text>
<text x="211.3" y="49.8">~{IORQ_A4_WR}</text>
<text x="225.4" y="49.2">5</text>
<text x="94.4" y="67.6">~{M1}</text>
<text x="95.4" y="70.1">~{RESET}</text>
<text x="100" y="67">3</text>
<text x="103.6" y="69.5">3</text>
<text x="94.4" y="77.7">~{BUSACK}</text>
<text x="95.4" y="72.6">~{BUSRQ}</text>
<text x="103.6" y="72">3</text>
<text x="103.9" y="77.1">3</text>
<text x="48.2" y="82.2">3</text>
<text x="48.5" y="79.7">3</text>
<text x="52.4" y="82.8">~{IORQ}</text>
<text x="52.6" y="80.3">~{MREQ}</text>
<text x="94.4" y="82.8">~{RD}</text>
<text x="94.4" y="80.3">~{WR}</text>
<text x="99.9" y="82.2">3</text>
<text x="100.1" y="79.7">3</text>
<text x="10.3" y="85.8">B</text>
<text x="267.7" y="85.8">B</text>
<text x="62.2" y="93.5">1K</text>
<text x="77.6" y="94.9">Z80_INT</text>
<text x="88" y="94.9">5</text>
<text x="203.5" y="93">10uF</text>
<text x="211.1" y="93">10uF</text>
<text x="221.2" y="93">100nF</text>
<text x="251.7" y="93">100nF</text>
<text x="259.3" y="93">10uF</text>
<text x="27.3" y="130.5">3</text>
<text x="10.3" y="135.8">C</text>
<text x="263.7" y="133">5</text>
<text x="267.7" y="135.8">C</text>
<text x="106.6" y="146.7">3</text>
<text x="243.8" y="146.7">3</text>
<text x="106.6" y="151.8">5</text>
<text x="106.6" y="154.3">6</text>
<text x="243.8" y="151.8">5</text>
<text x="243.8" y="154.3">6</text>
<text x="106.6" y="159.4">8</text>
<text x="243.8" y="159.4">8</text>
<text x="14.4" y="168.6">5</text>
<text x="17.3" y="168.6">ESP_DATA_DIR5_W</text>
<text x="247.8" y="171.1">ESP_DATA_DIR_W 5</text>
<text x="10.3" y="185.8">D</text>
<text x="267.7" y="185.8">D</text>
<text x="35" y="205.7">1</text>
<text x="85" y="205.7">2</text>
<text x="135" y="205.7">3</text>
<text x="185" y="205.7">4</text>
<text x="235" y="205.7">5</text>
</g>
<g font-size="1.8" fill="#000084">
<text x="16.3" y="16.2">A[0..15]</text>
<text x="32.5" y="130.5">D[0..7]</text>
<text x="76.2" y="129.3">D[0..7]</text>
<text x="162.6" y="131.8">BD[0..7]</text>
<text x="228.6" y="131.8">ESP_D[0..7]</text>
<text x="250.3" y="133">ESP_D[0..7]</text>
</g>
<g font-size="1.8" fill="#0f0f0f">
<text x="33" y="17.5">A0</text>
<text x="33" y="22.6">A2</text>
<text x="33" y="20.1">A1</text>
<text x="33" y="25.1">A3</text>
<text x="33" y="27.7">A4</text>
<text x="33" y="32.8">A6</text>
<text x="33" y="35.3">A7</text>
<text x="33" y="30.2">A5</text>
<text x="61" y="32.8">A11</text>
<text x="61" y="35.3">A12</text>
<text x="85.3" y="32.8">A10</text>
<text x="86.5" y="35.3">A9</text>
<text x="33" y="40.4">A8</text>
<text x="61" y="40.4">A14</text>
<text x="61" y="37.8">A13</text>
<text x="86.5" y="37.8">A8</text>
<text x="86.5" y="40.4">A7</text>
<text x="33" y="42.9">A9</text>
<text x="33" y="45.5">A10</text>
<text x="33" y="48">A11</text>
<text x="61" y="48">D4</text>
<text x="61" y="42.9">A15</text>
<text x="86.5" y="42.9">A6</text>
<text x="86.5" y="48">A4</text>
<text x="86.5" y="45.5">A5</text>
<text x="124.5" y="48">A5</text>
<text x="124.5" y="45.5">A4</text>
<text x="165.1" y="48">A0</text>
<text x="165.1" y="45.5">~{RD}</text>
<text x="198.1" y="48">~{IORQ_A4_WR}</text>
<text x="198.1" y="45.5">~{IORQ_A4_RD}</text>
<text x="33" y="50.5">A12</text>
<text x="33" y="53.1">A13</text>
<text x="61" y="50.5">D3</text>
<text x="61" y="53.1">D5</text>
<text x="86.5" y="53.1">A2</text>
<text x="86.5" y="50.5">A3</text>
<text x="124.5" y="50.5">A7</text>
<text x="165.1" y="50.5">A1</text>
<text x="33" y="55.6">A14</text>
<text x="33" y="58.2">A15</text>
<text x="61" y="55.6">D6</text>
<text x="86.5" y="58.2">A0</text>
<text x="86.5" y="55.6">A1</text>
<text x="124.5" y="58.2">~{M1}</text>
<text x="165.1" y="58.2">A2</text>
<text x="61" y="63.2">D7</text>
<text x="61" y="60.7">D2</text>
<text x="61" y="65.8">D0</text>
<text x="83.8" y="65.8">~{M1}</text>
<text x="124.5" y="60.7">~{IORQ}</text>
<text x="124.5" y="63.2">A6</text>
<text x="160" y="60.7">~{IORQ_AX}</text>
<text x="165.1" y="63.2">A3</text>
<text x="61" y="68.3">D1</text>
<text x="61" y="70.9">~{INT}</text>
<text x="83.8" y="68.3">~{RESET}</text>
<text x="83.8" y="70.9">~{BUSRQ}</text>
<text x="83.8" y="75.9">~{BUSACK}</text>
<text x="61" y="81">~{IORQ}</text>
<text x="61" y="78.5">~{MREQ} 19</text>
<text x="83.8" y="81">~{RD}</text>
<text x="83.8" y="78.5">~{WR}</text>
<text x="50.7" y="142">D0</text>
<text x="81.3" y="142">BD0</text>
<text x="101.6" y="142">BD0</text>
<text x="124.4" y="142">D0</text>
<text x="154.9" y="142">BD0</text>
<text x="188" y="142">BD0</text>
<text x="218.4" y="142">ESP_D0</text>
<text x="236.2" y="142">ESP_D0</text>
<text x="50.7" y="147.1">D2</text>
<text x="50.7" y="149.6">D3</text>
<text x="50.7" y="144.5">D1</text>
<text x="81.3" y="147.1">BD2</text>
<text x="81.3" y="144.5">BD1</text>
<text x="81.3" y="149.6">BD3</text>
<text x="101.6" y="144.5">BD1</text>
<text x="101.6" y="147.1">BD2</text>
<text x="101.6" y="149.6">BD3</text>
<text x="124.4" y="149.6">D3</text>
<text x="124.4" y="147.1">D2</text>
<text x="124.4" y="144.5">D1</text>
<text x="154.9" y="149.6">BD3</text>
<text x="154.9" y="144.5">BD1</text>
<text x="154.9" y="147.1">BD2</text>
<text x="188" y="149.6">BD3</text>
<text x="188" y="147.1">BD2</text>
<text x="188" y="144.5">BD1</text>
<text x="218.4" y="144.5">ESP_D1</text>
<text x="218.4" y="147.1">ESP_D2</text>
<text x="218.4" y="149.6">ESP_D3</text>
<text x="236.2" y="144.5">ESP_D1</text>
<text x="236.2" y="147.1">ESP_D2</text>
<text x="236.2" y="149.6">ESP_D3</text>
<text x="50.7" y="152.1">D4</text>
<text x="50.7" y="154.7">D5</text>
<text x="81.3" y="152.1">BD4</text>
<text x="81.3" y="154.7">BD5</text>
<text x="101.6" y="152.1">BD4</text>
<text x="101.6" y="154.7">BD5</text>
<text x="124.4" y="152.1">D4</text>
<text x="124.4" y="154.7">D5</text>
<text x="154.9" y="152.1">BD4</text>
<text x="154.9" y="154.7">BD5</text>
<text x="188" y="154.7">BD5</text>
<text x="188" y="152.1">BD4</text>
<text x="218.4" y="152.1">ESP_D4</text>
<text x="218.4" y="154.7">ESP_D5</text>
<text x="236.2" y="154.7">ESP_D5</text>
<text x="236.2" y="152.1">ESP_D4</text>
<text x="50.7" y="159.8">D7</text>
<text x="50.7" y="157.2">D6</text>
<text x="81.3" y="159.8">BD7</text>
<text x="81.3" y="157.2">BD6</text>
<text x="101.6" y="157.2">BD6</text>
<text x="101.6" y="159.8">BD7</text>
<text x="124.4" y="157.2">D6</text>
<text x="124.4" y="159.8">D7</text>
<text x="154.9" y="159.8">BD7</text>
<text x="154.9" y="157.2">BD6</text>
<text x="188" y="159.8">BD7</text>
<text x="188" y="157.2">BD6</text>
<text x="218.4" y="159.8">ESP_D7</text>
<text x="218.4" y="157.2">ESP_D6</text>
<text x="236.2" y="157.2">ESP_D6</text>
<text x="236.2" y="159.8">ESP_D7</text>
<text x="40.6" y="164.8">~{IORQ_A4_WR}</text>
<text x="40.6" y="167.4">ESP_DATA_DIR5_W1</text>
<text x="221" y="164.8">ESP_DATA_DIR_W</text>
</g>
<g font-size="1.8" fill="#0000c2">
<text x="63.2" y="15.3">Possible</text>
<text x="63.2" y="17.4">to</text>
<text x="66.2" y="17.4">Amazon</text>
<text x="72.3" y="15.3">Alternatives</text>
<text x="74.5" y="17.4">receptacle?</text>
<text x="63.2" y="19.4">SSQ-120-04-G-D</text>
<text x="63.2" y="21.5">SSQ-120-04-F-D</text>
<text x="182.9" y="104.6">Reverse</text>
<text x="182.9" y="106.7">protection</text>
<text x="191.3" y="104.6">&amp;</text>
<text x="194" y="104.6">overvoltage</text>
<text x="223.5" y="168.1">DIR =</text>
<text x="227.9" y="170.2">=</text>
<text x="230.4" y="168.1">1</text>
<text x="230.6" y="170.2">0</text>
<text x="232.7" y="168.1">=</text>
<text x="232.9" y="170.2">=</text>
<text x="235.4" y="168.1">AtoB</text>
<text x="235.5" y="170.2">BtoA</text>
</g>
<g font-size="1.8" fill="#006464">
<text x="120.6" y="17.3">+5V</text>
<text x="161.2" y="17.3">+5V</text>
<text x="122.2" y="22.7">C201</text>
<text x="162.8" y="22.7">C202</text>
<text x="122.2" y="24.4">100n</text>
<text x="162.8" y="24.4">100n</text>
<text x="73.8" y="30">J2</text>
<text x="120" y="35.7">GND</text>
<text x="143.4" y="32.6">+5V</text>
<text x="160.7" y="35.7">GND</text>
<text x="184.1" y="32.6">+5V</text>
<text x="145.4" y="41">U201</text>
<text x="186.1" y="41">U202</text>
<text x="138.2" y="46.5">A0</text>
<text x="145.4" y="42.9">74LS138</text>
<text x="145.6" y="48" transform="rotate(-90 145.6 48)">VCC</text>
<text x="148.7" y="46.5">O0</text>
<text x="178.8" y="46.5">A0</text>
<text x="186.1" y="42.9">74LS138</text>
<text x="186.2" y="48" transform="rotate(-90 186.2 48)">VCC</text>
<text x="189.4" y="46.5">O0</text>
<text x="52" y="52.9">+5V</text>
<text x="138.2" y="49.1">A1</text>
<text x="138.2" y="51.6">A2</text>
<text x="148.7" y="51.6">O2</text>
<text x="148.7" y="49.1">O1</text>
<text x="178.8" y="49.1">A1</text>
<text x="178.8" y="51.6">A2</text>
<text x="189.4" y="51.6">O2</text>
<text x="189.4" y="49.1">O1</text>
<text x="138.2" y="59.2">E3</text>
<text x="148.7" y="59.2">O5</text>
<text x="148.7" y="56.7">O4</text>
<text x="148.7" y="54.2">O3</text>
<text x="178.8" y="59.2">E3</text>
<text x="189.4" y="59.2">O5</text>
<text x="189.4" y="56.7">O4</text>
<text x="189.4" y="54.2">O3</text>
<text x="138.2" y="64.3">E1</text>
<text x="138.2" y="61.8">E2</text>
<text x="145.6" y="65" transform="rotate(-90 145.6 65)">GND</text>
<text x="148.7" y="64.3">O7</text>
<text x="148.7" y="61.8">O6</text>
<text x="178.8" y="64.3">E1</text>
<text x="178.8" y="61.8">E2</text>
<text x="186.2" y="65" transform="rotate(-90 186.2 65)">GND</text>
<text x="189.4" y="64.3">O7</text>
<text x="189.4" y="61.8">O6</text>
<text x="107.3" y="68.7">GND</text>
<text x="142.9" y="78.9">GND</text>
<text x="178.1" y="82.8">PWR_FLAG</text>
<text x="183.5" y="78.9">GND</text>
<text x="188.9" y="80.3">+5V</text>
<text x="248.6" y="80.8">+3.3V</text>
<text x="256.8" y="80.3">PWR_FLAG</text>
<text x="68.6" y="87.2">J202</text>
<text x="229.6" y="87.2">IN</text>
<text x="236.5" y="87.2">OUT</text>
<text x="236.5" y="89.7">OUT</text>
<text x="33.3" y="95.9">PN2222</text>
<text x="35.8" y="93.6">Q201</text>
<text x="52.1" y="93.5">R201</text>
<text x="193" y="93.5">Z201</text>
<text x="203.5" y="91.2">C210</text>
<text x="211.1" y="91.2">C203</text>
<text x="221.2" y="91.2">C204</text>
<text x="234.5" y="93" transform="rotate(-90 234.5 93)">ADJ/GND</text>
<text x="251.7" y="91.2">C205</text>
<text x="259.3" y="91.2">C206</text>
<text x="178.1" y="98">PWR_FLAG</text>
<text x="193" y="96.1">SA5.0A</text>
<text x="41.1" y="106.8">GND</text>
<text x="208.9" y="109.4">GND</text>
<text x="67.2" y="124">+5V</text>
<text x="140.9" y="124">+5V</text>
<text x="202.8" y="129.1">+3.3V</text>
<text x="69.2" y="137.5">U204</text>
<text x="108.6" y="137.6">RN201</text>
<text x="115.5" y="136.7">+5V</text>
<text x="142.9" y="137.5">U205</text>
<text x="206.4" y="137.4">U206</text>
<text x="245.7" y="137.6">RN202</text>
<text x="253.6" y="136.7">+3.3V</text>
<text x="61.5" y="143.1">D0</text>
<text x="69.2" y="139.5">74HC374</text>
<text x="69.4" y="144" transform="rotate(-90 69.4 144)">VCC</text>
<text x="73" y="143.1">O0</text>
<text x="109.9" y="139.9">10K</text>
<text x="135.6" y="143.1">O0a</text>
<text x="142.9" y="139.5">74LS244</text>
<text x="145.8" y="143.1">I0a</text>
<text x="199.1" y="143.1">B1</text>
<text x="206.5" y="139.3">74LVC245A</text>
<text x="209.9" y="143.1">A1</text>
<text x="247" y="139.9">10K</text>
<text x="61.5" y="145.6">D1</text>
<text x="61.5" y="148.1">D2</text>
<text x="73" y="145.6">O1</text>
<text x="73" y="148.1">O2</text>
<text x="135.6" y="148.1">O2a</text>
<text x="135.6" y="145.6">O1a</text>
<text x="143.1" y="144.5" transform="rotate(-90 143.1 144.5)">VCC</text>
<text x="145.8" y="145.6">I1a</text>
<text x="145.8" y="148.1">I2a</text>
<text x="199.1" y="148.1">B3</text>
<text x="199.1" y="145.6">B2</text>
<text x="206.6" y="144.1" transform="rotate(-90 206.6 144.1)">Vcc</text>
<text x="209.9" y="145.6">A2</text>
<text x="209.9" y="148.1">A3</text>
<text x="61.5" y="153.2">D4</text>
<text x="61.5" y="155.8">D5</text>
<text x="61.5" y="150.7">D3</text>
<text x="73" y="153.2">O4</text>
<text x="73" y="155.8">O5</text>
<text x="73" y="150.7">O3</text>
<text x="135.6" y="150.7">O3a</text>
<text x="135.6" y="155.8">O1b</text>
<text x="135.6" y="153.2">O0b</text>
<text x="145.8" y="153.2">I0b</text>
<text x="145.8" y="155.8">I1b</text>
<text x="145.8" y="150.7">I3a</text>
<text x="199.1" y="155.8">B6</text>
<text x="199.1" y="153.2">B5</text>
<text x="199.1" y="150.7">B4</text>
<text x="209.9" y="150.7">A4</text>
<text x="209.9" y="153.2">A5</text>
<text x="209.9" y="155.8">A6</text>
<text x="61.5" y="158.3">D6</text>
<text x="61.5" y="160.8">D7</text>
<text x="73" y="158.3">O6</text>
<text x="73" y="160.8">O7</text>
<text x="135.6" y="160.8">O3b</text>
<text x="135.6" y="158.3">O2b</text>
<text x="145.8" y="158.3">I2b</text>
<text x="145.8" y="160.8">I3b</text>
<text x="199.1" y="160.8">B8</text>
<text x="199.1" y="158.3">B7</text>
<text x="209.9" y="158.3">A7</text>
<text x="209.9" y="160.8">A8</text>
<text x="61.5" y="165.9">Cp</text>
<text x="145.1" y="165.9">OEa</text>
<text x="209.1" y="165.9">DIR</text>
<text x="61.5" y="168.5">OE</text>
<text x="69.4" y="169.7" transform="rotate(-90 69.4 169.7)">GND</text>
<text x="143.1" y="169.2" transform="rotate(-90 143.1 169.2)">GND</text>
<text x="145.1" y="168.5">OEb</text>
<text x="206.6" y="169.2" transform="rotate(-90 206.6 169.2)">GND</text>
<text x="209.7" y="168.5">OE</text>
<text x="54.5" y="174.8">+5V</text>
<text x="128.2" y="174.8">+5V</text>
<text x="180" y="174.8">+3.3V</text>
<text x="219.1" y="175.4">GND</text>
<text x="56.1" y="180.1">C207</text>
<text x="56.1" y="181.9">100n</text>
<text x="66.7" y="183">GND</text>
<text x="129.8" y="180.1">C208</text>
<text x="129.8" y="181.9">100n</text>
<text x="140.4" y="183">GND</text>
<text x="183.1" y="180.1">C209</text>
<text x="183.1" y="181.9">100n</text>
<text x="203.9" y="183">GND</text>
<text x="54" y="193.2">GND</text>
<text x="127.7" y="193.2">GND</text>
<text x="181" y="193.2">GND</text>
</g>
<g font-size="1.8" fill="#840084">
<text x="122.2" y="28.2">50V</text>
<text x="123.8" y="26.4">Z5U</text>
<text x="162.8" y="28.2">50V</text>
<text x="164.5" y="26.4">Z5U</text>
<text x="122.2" y="30">TH</text>
<text x="162.9" y="30">TH</text>
<text x="205.1" y="94.9">X5R</text>
<text x="212.7" y="94.9">X5R</text>
<text x="222.9" y="94.9">X7R</text>
<text x="253.4" y="94.9">X7R</text>
<text x="261" y="94.9">X5R</text>
<text x="50.8" y="96.1">0805H</text>
<text x="62.2" y="96.1">5%</text>
<text x="203.3" y="96.7">16V</text>
<text x="203.4" y="98.6">0805H</text>
<text x="211" y="96.7">16V</text>
<text x="211" y="98.6">0805H</text>
<text x="221.1" y="98.6">0805H</text>
<text x="221.2" y="96.7">16V</text>
<text x="251.6" y="98.6">0805H</text>
<text x="251.7" y="96.7">16V</text>
<text x="259.2" y="96.7">16V</text>
<text x="259.2" y="98.6">0805H</text>
<text x="56.1" y="185.7">50V</text>
<text x="57.8" y="183.9">Z5U</text>
<text x="129.8" y="185.7">50V</text>
<text x="131.5" y="183.9">Z5U</text>
<text x="183.1" y="185.7">50V</text>
<text x="184.8" y="183.9">Z5U</text>
<text x="56.2" y="187.5">TH</text>
<text x="129.9" y="187.5">TH</text>
<text x="183.2" y="187.5">TH</text>
</g>
<g font-size="1.8" fill="#a90000">
<text x="69.8" y="32.8">1</text>
<text x="69.8" y="35.3">2</text>
<text x="78.1" y="35.3">39</text>
<text x="78.1" y="32.8">40</text>
<text x="69.8" y="37.8">3</text>
<text x="69.8" y="40.4">4</text>
<text x="78.1" y="40.4">37</text>
<text x="78.1" y="37.8">38</text>
<text x="144.5" y="41.9" transform="rotate(-90 144.5 41.9)">16</text>
<text x="185.2" y="41.9" transform="rotate(-90 185.2 41.9)">16</text>
<text x="69.8" y="42.9">5</text>
<text x="69.8" y="45.5">6</text>
<text x="78.1" y="45.5">35</text>
<text x="78.1" y="42.9">36</text>
<text x="134" y="45.5">1</text>
<text x="153.7" y="45.5">15</text>
<text x="174.6" y="45.5">1</text>
<text x="194.3" y="45.5">15</text>
<text x="69.8" y="48">7</text>
<text x="69.8" y="50.5">8</text>
<text x="69.8" y="53.1">9</text>
<text x="78.1" y="53.1">32</text>
<text x="78.1" y="50.5">33</text>
<text x="78.1" y="48">34</text>
<text x="134" y="48">2</text>
<text x="134" y="50.5">3</text>
<text x="153.7" y="53.1">12</text>
<text x="153.7" y="50.5">13</text>
<text x="153.7" y="48">14</text>
<text x="174.6" y="48">2</text>
<text x="174.6" y="50.5">3</text>
<text x="194.3" y="53.1">12</text>
<text x="194.3" y="50.5">13</text>
<text x="194.3" y="48">14</text>
<text x="69.2" y="55.6">10</text>
<text x="69.2" y="58.2">11</text>
<text x="78.1" y="58.2">30</text>
<text x="78.1" y="55.6">31</text>
<text x="134" y="58.2">6</text>
<text x="153.7" y="58.2">10</text>
<text x="153.7" y="55.6">11</text>
<text x="174.6" y="58.2">6</text>
<text x="194.3" y="58.2">10</text>
<text x="194.3" y="55.6">11</text>
<text x="69.2" y="60.7">12</text>
<text x="69.2" y="63.2">13</text>
<text x="69.2" y="65.8">14</text>
<text x="78.1" y="65.8">27</text>
<text x="78.1" y="63.2">28</text>
<text x="78.1" y="60.7">29</text>
<text x="134" y="63.2">4</text>
<text x="134" y="60.7">5</text>
<text x="154.3" y="63.2">7</text>
<text x="154.3" y="60.7">9</text>
<text x="174.6" y="63.2">4</text>
<text x="174.6" y="60.7">5</text>
<text x="194.9" y="63.2">7</text>
<text x="194.9" y="60.7">9</text>
<text x="69.2" y="68.3">15</text>
<text x="69.2" y="70.9">16</text>
<text x="78.1" y="70.9">25</text>
<text x="78.1" y="68.3">26</text>
<text x="144.5" y="69.2" transform="rotate(-90 144.5 69.2)">8</text>
<text x="185.2" y="69.2" transform="rotate(-90 185.2 69.2)">8</text>
<text x="69.2" y="73.4">17</text>
<text x="69.2" y="75.9">18</text>
<text x="78.1" y="75.9">23</text>
<text x="78.1" y="73.4">24</text>
<text x="69.2" y="81">20</text>
<text x="78.1" y="81">21</text>
<text x="78.1" y="78.5">22</text>
<text x="226.7" y="86.1">3</text>
<text x="241.9" y="86.1">2</text>
<text x="241.9" y="88.6">4</text>
<text x="45.1" y="90.8" transform="rotate(-90 45.1 90.8)">3</text>
<text x="47.3" y="95.9">2</text>
<text x="68.3" y="92.7" transform="rotate(-90 68.3 92.7)">1</text>
<text x="70.9" y="92.7" transform="rotate(-90 70.9 92.7)">2</text>
<text x="233.4" y="95.9" transform="rotate(-90 233.4 95.9)">1</text>
<text x="45.1" y="98.5" transform="rotate(-90 45.1 98.5)">1</text>
<text x="57.8" y="142">3</text>
<text x="68.3" y="138.4" transform="rotate(-90 68.3 138.4)">20</text>
<text x="78.1" y="142">2</text>
<text x="130.8" y="142">18</text>
<text x="142" y="138.4" transform="rotate(-90 142 138.4)">20</text>
<text x="151.7" y="142">2</text>
<text x="194.3" y="142">18</text>
<text x="205.5" y="138.4" transform="rotate(-90 205.5 138.4)">20</text>
<text x="215.2" y="142">2</text>
<text x="57.8" y="144.5">4</text>
<text x="57.8" y="147.1">7</text>
<text x="57.8" y="149.6">8</text>
<text x="78.1" y="144.5">5</text>
<text x="78.1" y="147.1">6</text>
<text x="78.1" y="149.6">9</text>
<text x="106.6" y="144.1">2</text>
<text x="106.6" y="149.2">4</text>
<text x="114.9" y="144.1">1</text>
<text x="130.8" y="149.6">12</text>
<text x="130.8" y="147.1">14</text>
<text x="130.8" y="144.5">16</text>
<text x="151.7" y="144.5">4</text>
<text x="151.7" y="147.1">6</text>
<text x="151.7" y="149.6">8</text>
<text x="194.3" y="149.6">15</text>
<text x="194.3" y="147.1">16</text>
<text x="194.3" y="144.5">17</text>
<text x="215.2" y="144.5">3</text>
<text x="215.2" y="147.1">4</text>
<text x="215.2" y="149.6">5</text>
<text x="243.8" y="144.1">2</text>
<text x="243.8" y="149.2">4</text>
<text x="252.1" y="144.1">1</text>
<text x="57.1" y="152.1">13</text>
<text x="57.1" y="154.7">14</text>
<text x="77.5" y="152.1">12</text>
<text x="77.5" y="154.7">15</text>
<text x="131.4" y="154.7">7</text>
<text x="131.4" y="152.1">9</text>
<text x="151.1" y="152.1">11</text>
<text x="151.1" y="154.7">13</text>
<text x="194.3" y="154.7">13</text>
<text x="194.3" y="152.1">14</text>
<text x="215.2" y="152.1">6</text>
<text x="215.2" y="154.7">7</text>
<text x="57.1" y="157.2">17</text>
<text x="57.1" y="159.8">18</text>
<text x="77.5" y="157.2">16</text>
<text x="77.5" y="159.8">19</text>
<text x="106.6" y="156.8">7</text>
<text x="106.6" y="161.9">9</text>
<text x="131.4" y="159.8">3</text>
<text x="131.4" y="157.2">5</text>
<text x="151.1" y="157.2">15</text>
<text x="151.1" y="159.8">17</text>
<text x="194.3" y="159.8">11</text>
<text x="194.3" y="157.2">12</text>
<text x="215.2" y="157.2">8</text>
<text x="215.2" y="159.8">9</text>
<text x="243.8" y="156.8">7</text>
<text x="243.8" y="161.9">9</text>
<text x="57.1" y="164.8">11</text>
<text x="57.8" y="167.4">1</text>
<text x="151.1" y="167.4">19</text>
<text x="151.7" y="164.8">1</text>
<text x="214.6" y="167.4">19</text>
<text x="215.2" y="164.8">1</text>
<text x="68.3" y="174" transform="rotate(-90 68.3 174)">10</text>
<text x="142" y="174" transform="rotate(-90 142 174)">10</text>
<text x="205.5" y="174" transform="rotate(-90 205.5 174)">10</text>
</g>
<text font-size="1.8" fill="#009600" x="154.9" y="164.8">~{IORQ_A4_RD}</text>
</svg>
